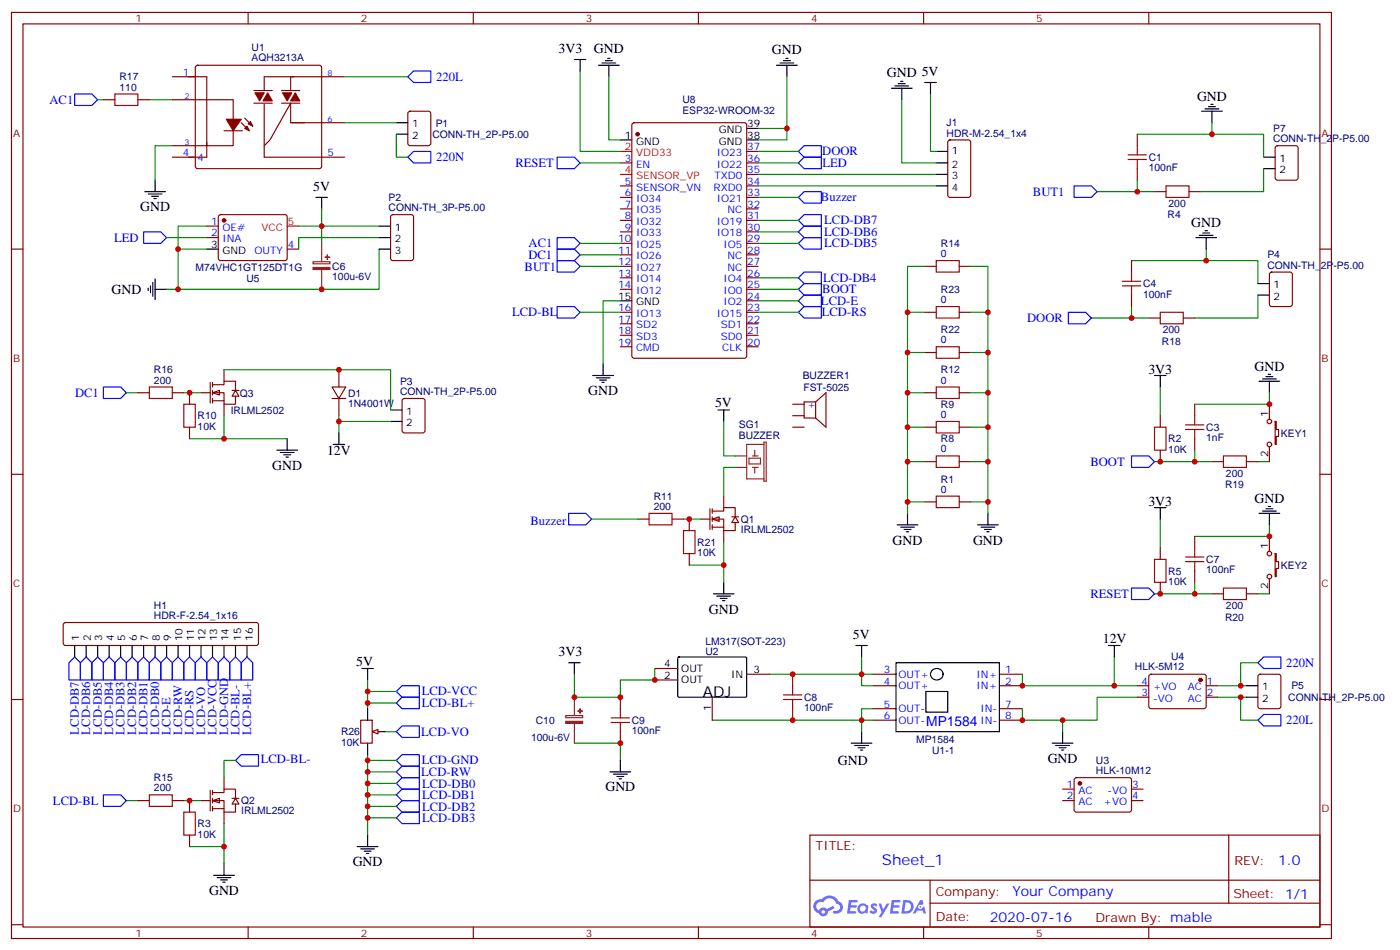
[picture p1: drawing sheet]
<svg xmlns="http://www.w3.org/2000/svg" width="430mm" height="292mm" viewBox="0 0 430 292" stroke-linecap="round" stroke-linejoin="round" font-family="sans-serif">
<g fill="none" stroke="#870000" stroke-width=".35">
<path d="M3.5 3.8h405.4v284.3h-405.4zM7.1 7.3h398.2v277.3h-398.2zM76.2 3.8v3.5M145.3 3.8v3.5M214.5 3.8v3.5M283.6 3.8v3.5M352.8 3.8v3.5M3.5 76.5h3.6M405.3 76.5h3.6M3.5 145.6h3.6M405.3 145.6h3.6M3.5 214.8h3.6"/>
<path d="M405.3 214.8h3.6M248.7 256.4h156.6v28.2h-156.6zM377.3 256.4v20.9M248.7 270.2h156.5M285.6 277.3h119.6M285.6 270.2v14.2M3.5 283.9h3.6M76.2 284.6v3.5M145.3 284.6v3.5M214.5 284.6v3.5M283.6 284.6v3.5M352.8 284.6v3.5"/>
<path d="M405.3 283.9h3.6"/>
</g>
<g fill="#5487ff">
<path d="M267.7 277.6a1.22 1.22 0 0 1 1.7 .2l-.4 .6a.47 .47 0 0 0-.3-.4 .47 .47 0 0 0-.5 .2l.1 .2a1.14 1.14 0 0 1 .8 1.8 1.14 1.14 0 0 1-1.9 0l-.2-.2 .5-.6 .7 .5a.29 .29 0 0 0 .3-.3 .29 .29 0 0 0-.2-.3 1.04 1.04 0 0 1-.6-1.7z"/>
<path d="M260.7 276.3h2.4l.3 .2-.2 .5-1.8 .1-.1 .8h1.5l.3 .4-.3 .4h-1.6l-.2 1.1h1.7l.2 .3-.2 .3-2.6 .1z"/>
<path d="M273.8 276.3h2.4l.3 .2-.1 .5-1.8 .1-.2 .8h1.6l.3 .4-.4 .4h-1.6l-.1 1.1h1.7l.2 .3-.2 .3-2.6 .1z"/>
<path d="M282.6 276.3h.7l.3 1.3-.6 .3a.69 .69 0 0 0-1 .3 .69 .69 0 0 0 .4 .9 .69 .69 0 0 0 .9-.6l.5-.2 .6 2.2h-.8l-.2-.9h-1.8l-.5 .9h-.8z"/>
<path d="M269.8 277.4h.8l.6 1.8 1.1-1.8h.9l-2.6 4.2h-.8l.9-1.5z"/>
<path d="M277.4 276.3l-.6 4.2h1.3a2.11 2.11 0 0 0 2.5-2.1 2.11 2.11 0 0 0-2.5-2.1zM278.1 277.1a1.43 1.43 0 0 1 1.6 1.6 1.43 1.43 0 0 1-2 1.1z"/>
<path d="M263.7 277.9a1.54 1.54 0 0 0-.1 2.2 1.54 1.54 0 0 0 2.2 .1l.6 .3 .3-2.3-.6-.3a1.49 1.49 0 0 0-2.4 0zM264 278.9a.94 .94 0 0 1 1.8 0 .94 .94 0 0 1-1.8 0z"/>
<path d="M250.4 276.7a2.18 2.18 0 0 0 1.1 3.7 1.44 1.44 0 0 0 1.6 .9 1.44 1.44 0 0 0 1.2-1.4l2-1.1-.5-.7-1.9 1a1.47 1.47 0 0 0-2.4 .4 1.39 1.39 0 0 1-.7-1.9 1.39 1.39 0 0 1 2-.5 2.12 2.12 0 0 1 2.2-1.3 2.12 2.12 0 0 1 1.9 1.7 1.14 1.14 0 0 1 1.1 1.4 1.14 1.14 0 0 1-1.7 .7 .43 .43 0 0 0-.5 .4 .43 .43 0 0 0 .4 .5 1.98 1.98 0 0 0 2.5-1.2 1.98 1.98 0 0 0-1.2-2.6 3.1 3.1 0 0 0-5.3-.6l-.9 .1zM252.3 280a.55 .55 0 0 1 1.1 0 .55 .55 0 0 1-1.1 0z"/>
<circle cx="282.6" cy="278.4" r=".26"/>
</g>
<g fill="none" stroke="#000" stroke-width=".35">
<path d="M176.4 18.3h3.5M178.2 18.3v3.5M184.9 19.3h4.2M185.9 18.6h2.1M186.6 17.9h.7M239.5 19.3h4.3M240.6 18.6h2.1M241.3 17.9h.7M183.8 20h6.3M187 20v3.6M229.3 39.4h3.5M238.5 20h6.3"/>
<path d="M241.7 20v3.6M190.5 43h3.5M229.3 43h3.5M190.5 92.4h3.5M182 115.3h6.4M183.1 116h4.2M184.1 116.7h2.2M184.9 117.4h.7M185.2 111.8v3.5M354.5 115.3h3.6M356.3 115.3v3.5M386.6 117.1h6.4"/>
<path d="M387.7 116.3h4.2M388.8 115.6h2.1M389.5 114.9h.7M389.8 117.1v3.5M220.5 125.9h3.5M222.2 125.9v3.5M222.2 178.8v3.5M219.1 182.3h6.3M220.1 183h4.3M221.2 183.7h2.1M221.9 184.4h.7M262.8 198.2h3.5"/>
<path d="M264.6 198.2v3.5M174.6 203.5h3.6M176.4 203.5v3.5M275.2 203.5h31.7v21.1h-31.7zM284.3 212.3h6.7v6.4h-6.7zM286.3 205.8a1.89 1.89 0 0 1 2.7-.2 1.89 1.89 0 0 1 0 2.8 1.89 1.89 0 0 1-2.7-.1 1.65 1.65 0 0 1 0-2.5zM187.3 237h6.4M188.4 237.7h4.2M189.4 238.4h2.2M190.1 239.1h.8M190.5 233.5v3.5M261.4 228.2h6.4"/>
<path d="M262.5 228.9h4.2M263.5 229.6h2.1M264.2 230.3h.7M264.6 224.6v3.6"/>
</g>
<g fill="none" stroke="#870000" stroke-width=".35">
<path d="M194.3 37.9l.4-.2h33.9l.7 .4v71.2l-.5 .6-34.1 .1-.6-.5-.1-71.1zM190.5 50h3.5M190.5 57.1h3.5M229.3 46.5h3.5M229.3 50h3.5M229.3 53.6h3.5M229.3 57.1h3.5M190.5 60.6h3.5M190.5 64.1h3.5M190.5 67.7h3.5M190.5 71.2h3.5M190.5 74.7h3.5"/>
<path d="M190.5 78.2h3.5M229.3 60.6h3.5M229.3 64.1h3.5M229.3 67.7h3.5M229.3 71.2h3.5M229.3 74.7h3.5M229.3 78.2h3.5M190.5 81.8h3.5M190.5 85.3h3.5M190.5 88.8h3.5M190.5 95.9h3.5M190.5 99.4h3.5"/>
<path d="M229.3 81.8h3.5M229.3 85.3h3.5M229.3 88.8h3.5M229.3 92.4h3.5M229.3 95.9h3.5M229.3 99.4h3.5M190.5 102.9h3.5M190.5 106.5h3.5M229.3 102.9h3.5M229.3 106.5h3.5M243.4 124.1h3.5M243.4 127.6h3.5"/>
<path d="M243.4 131.2h3.5M250.5 123.4l3.1-2.8v10.6l-3.1-2.9M250.5 123.4v4.9M250.5 123.4h-3.6v4.9h3.6M268.1 207h7.1M268.1 210.5h7.1M268.1 217.6h7.1M306.9 207h7.1M306.9 210.5h7.1M306.9 217.6h7.1M349.2 210.5h3.6M349.2 214.1h3.6"/>
<path d="M353 207.2l.5-.2 16.5 .1 .4 .6v9.5l-.7 .4-16.5-.1-.4-.6v-9.2zM370.4 210.5h3.5M370.4 214.1h3.5M268.1 221.1h7.1M306.9 221.1h7.1M330.1 239l.5-.2h16.5l.4 .7-.1 9.4-.6 .4h-16.5l-.5-.7v-9.1zM326.3 242.3h3.5M326.3 245.8h3.5M347.5 242.3h3.5M347.5 245.8h3.5"/>
</g>
<g fill="none" stroke="#008700" stroke-width=".35">
<path d="M178.2 21.8v24.7h12.3M187 23.6v19.4h3.5M241.7 23.6v15.8h-8.9M241.7 39.4v3.6h-8.9M190.5 92.4h-5.3v19.4M232.8 88.8h12.4M356.3 118.8v8.8M176.4 207v7.1h14.1v-5.3h10.6M236.4 207h31.7M264.6 201.7v8.8h3.5M268.1 217.6h-3.5v7M314 207v3.5h35.2"/>
<path d="M349.2 214.1h-12.3v7h-22.9v-3.5M373.9 210.5h8.9M373.9 214.1h8.9M176.4 228.2h14.1v5.3M218.7 221.1h49.4"/>
</g>
<path d="M171.1 76.5h5.3l1.8 1.7-1.8 1.8h-5.3zM245.2 88.8l1.7-1.7h5.3v3.5h-5.3zM347.5 140h5.3l1.7 1.7-1.7 1.8h-5.3zM174.6 157.6h5.3l1.8 1.8-1.8 1.7h-5.3z" fill="none" stroke="#00f" stroke-width=".35"/>
<path d="M190.5 53.6h3.5M190.5 46.5h3.5" fill="none" stroke="#f00" stroke-width=".35"/>
<g fill="#870000" stroke="#870000" stroke-width=".35">
<circle cx="195.8" cy="41.2" r=".53"/>
<circle cx="331.6" cy="240.5" r=".53"/>
<circle cx="368.7" cy="208.8" r=".53"/>
</g>
<path d="M218.7 159.4l2.1-.7v1.4z" fill="#fff" stroke="#870000" stroke-width=".35"/>
<path d="M215.2 159.4h2.8M218 156.2v6.4M218.7 156.9h3.5v-1h3.6v2.8M218.7 159.4h3.5v3.5h3.6v-2.5M218.7 156.2v1.4M218.7 158.7v1.4M222.2 152.3v3.6M224.7 158.7h2.1M225.8 158.7l1 1.7h-2.1zM218.7 161.9h3.5M218.7 161.1v1.5M222.2 162.9v3.5" fill="none" stroke="#870000" stroke-width=".35"/>
<g fill="none" stroke="#008700" stroke-width=".35">
<path d="M370.4 76.5v3.5h-22.9M347.5 94.1v3.5h-12.4M347.5 97.6h5.3M386.3 90.6v7h-19.4M366.9 138.2v3.5h-12.4M389.8 120.6v3.5h-22.9M209.9 159.4h5.3M356.3 159.4v8.8M366.9 141.7h5.3M386.3 141.7h3.5M211.7 173.5h10.5M222.2 166.4v12.4"/>
<path d="M366.9 178.8v3.5h-12.4M389.8 161.1v3.6h-22.9M366.9 182.3h5.3M386.3 182.3h3.5M38.8 245.8h3.5M56.4 245.8h5.3M58.2 259.9h10.6M68.8 252.9v12.3"/>
</g>
<path d="M171.1 48.3h5.3l1.8 1.7-1.8 1.8h-5.3zM328.1 95.9h5.3l1.7 1.7-1.7 1.8h-5.3zM347.5 180.6h5.3l1.7 1.7-1.7 1.8h-5.3z" fill="none" stroke="#00f" stroke-width=".35"/>
<path d="M367.2 73h6.4M368.3 72.2h4.2M369.4 71.5h2.1M370.1 70.8h.7M370.4 73v3.5M354.5 155.9h3.6M356.3 155.9v3.5M386.6 157.6h6.4M387.7 156.9h4.2M388.8 156.2h2.1M389.5 155.5h.7M389.8 157.6v3.5" fill="none" stroke="#000" stroke-width=".35"/>
<path d="M65.3 245.8l2.1-.7v1.4z" fill="#fff" stroke="#870000" stroke-width=".35"/>
<path d="M68.8 238.8v3.5M61.7 245.8h2.9M64.6 242.6v6.4M65.3 243.3h3.5v-1h3.5v2.8M65.3 245.8h3.5v3.5h3.5v-2.4M65.3 248.3h3.5M65.3 242.6v1.5M65.3 245.1v1.4M65.3 247.6v1.4M68.8 249.3v3.6M71.3 245.1h2.1M72.3 245.1l1.1 1.8h-2.1z" fill="none" stroke="#870000" stroke-width=".35"/>
<path d="M31.7 118.8h5.3l1.8 1.8-1.8 1.7h-5.3zM74.1 231.7h5.3v3.5h-5.3l-1.8-1.7zM31.7 244.1h5.3l1.8 1.7-1.8 1.8h-5.3z" fill="none" stroke="#00f" stroke-width=".35"/>
<path d="M85 138.2h6.4M86.1 138.9h4.2M87.1 139.6h2.2M88.2 134.7v3.5M87.8 140.3h.7M65.6 268.7h6.4M66.7 269.5h4.2M67.7 270.2h2.1M68.4 270.9h.7M68.8 265.2v3.5" fill="none" stroke="#000" stroke-width=".35"/>
<path d="M72.3 233.5h-3.5v5.3" fill="none" stroke="#008700" stroke-width=".35"/>
<path d="M65.3 120.6l2.1-.7v1.4z" fill="#fff" stroke="#870000" stroke-width=".35"/>
<g fill="none" stroke="#870000" stroke-width=".35">
<path d="M31.7 30.6h3.6M42.3 30.6h3.6M125.5 34.4l.4-.3h5.7l.6 .5 .1 9.4-.5 .7h-5.9l-.6-.4-.1-9.4zM63.5 69.4h3.5M63.5 73h3.5M67.3 66.1l.4-.2 20.1 .1 .4 .6-.1 13-.6 .4-20-.1-.5-.6v-12.7zM88.2 76.5h3.5M120.2 66.1l.4-.2h5.7l.6 .4 .1 13-.5 .7h-5.9l-.6-.5-.1-12.9zM284 95.9h3.5M284 81.8h3.5M294.6 95.9h3.5M294.6 81.8h3.5"/>
<path d="M347.5 80v3.5M347.5 90.6v3.5M352.8 97.6h3.5M363.4 97.6h3.5M390.1 83.7l.4-.2h5.7l.6 .5 .1 9.4-.5 .7h-5.9l-.6-.4-.1-9.5zM64.6 117.4v6.4M65.3 118.1h3.5v-1h3.5v2.8M65.3 117.4v1.4M65.3 119.9v1.4M68.8 113.5v3.6M71.3 119.9h2.1M72.3 119.9l1.1 1.7h-2.1z"/>
<path d="M102 118.8h4.2l-2.1 3.5zM104.1 113.5v5.3M284 108.2h3.5M294.6 108.2h3.5M42.3 120.6h3.6M52.9 120.6h3.5M58.2 120.6v3.5M58.2 131.2v3.5M61.7 120.6h2.9M65.3 120.6h3.5v3.5h3.5v-2.5M65.3 123h3.5M65.3 122.3v1.5"/>
<path d="M68.8 124.1v3.5M102 122.3h4.2M104.1 122.3v5.3M123.7 122.5l.5-.2h5.6l.7 .5v9.4l-.4 .7h-5.9l-.7-.4v-9.5zM284 120.6h3.5M284 131.2h3.5M294.6 120.6h3.5M294.6 131.2h3.5M356.3 127.6v3.6M356.3 138.2v3.5M366.9 124.1v3.5M366.9 134.7v3.5"/>
<path d="M389.8 124.1v4.6M389.8 137.2v4.5M391.6 129.4h.3v2.5h.7v2.1h-.7v2.5h-.3zM195.8 159.4h3.5M206.4 159.4h3.5M211.7 159.4v3.5M284 141.7h3.5M284 154.1h3.5M294.6 141.7h3.5M294.6 154.1h3.5M372.2 141.7h3.5M382.8 141.7h3.5"/>
<path d="M211.7 170v3.5M356.3 168.2v3.5M356.3 178.8v3.5M366.9 164.7v3.5M366.9 175.3v3.5M389.8 164.7v4.6M389.8 177.7v4.6M391.6 170h.3v2.4h.7v2.2h-.7v2.4h-.3zM372.2 182.3h3.5M382.8 182.3h3.5M190.5 214.1v3.5M243.4 207v3.5"/>
<path d="M243.4 217.6v3.5M386.5 207.2l.5-.2h5.6l.7 .4v9.5l-.4 .6-5.9 .1-.7-.5v-9.4zM110.8 221.1h3.5v7.1h-3.5zM115 224.6h1.8M190.5 224.6v3.6M42.3 245.8h3.6M52.9 245.8h3.5M58.2 245.8v3.5M58.2 256.4v3.5"/>
<circle cx="389.8" cy="136.5" r=".71"/>
<circle cx="389.8" cy="129.4" r=".71"/>
<circle cx="389.8" cy="177" r=".71"/>
<circle cx="389.8" cy="170" r=".71"/>
</g>
<g fill="none" stroke="#008700" stroke-width=".35">
<path d="M30 30.6h1.7M45.9 30.6h7M52.9 44.7h-5.3v10.6M178.2 50h12.3M232.8 50h12.4M232.8 46.5h12.4M232.8 53.6h54.7M232.8 57.1h54.7M51.2 73h12.3M63.5 76.5h-8.8v12.3h61.7v-12.3M63.5 69.4h-8.8v7.1M98.8 64.1v5.3h-7.1"/>
<path d="M116.4 73h-24.7v3.5M116.4 69.4h-17.6v5.3M232.8 74.7h12.4M232.8 71.2h12.4M232.8 67.7h12.4M232.8 60.6h12.4M51.2 88.8h3.5M178.2 95.9h12.3M232.8 85.3h12.4M232.8 95.9h12.4M232.8 92.4h12.4M284 95.9h-5.3v12.3"/>
<path d="M284 81.8h-5.3v14.1M298.1 95.9h5.3v12.3M298.1 81.8h5.3v14.1M370.4 80h15.9v7.1M68.8 113.5h51.1v12.4M284 108.2h-5.3v12.4M298.1 108.2h5.3v12.4M38.8 120.6h3.5M56.4 120.6h5.3M68.8 127.6v7.1h-10.6M68.8 134.7h19.4M104.1 127.6v1.8h15.8"/>
<path d="M104.1 129.4v3.5M222.2 129.4v10.6h3.6M284 131.2h-5.3v10.5M284 120.6h-5.3v10.6M298.1 131.2h5.3v10.5M298.1 120.6h5.3v10.6M225.8 143.5h-3.6v8.8M284 154.1h-5.3v3.5M284 141.7h-5.3v12.4M298.1 154.1h5.3v3.5M298.1 141.7h5.3v12.4M112.9 208.8v8.8"/>
<path d="M112.9 215.8h8.8M112.9 212.3h8.8M342.2 201.7v8.8M381 214.1v7h5.3M386.3 203.5h-5.3v7M112.9 231.7v24.7M112.9 233.5h8.8M112.9 237h8.8M118.2 224.6h3.5M326.3 221.1v3.5"/>
</g>
<g fill="none" stroke="#00f" stroke-width=".35">
<path d="M22.9 28.9h5.3l1.8 1.7-1.8 1.8h-5.3zM125.2 23.6l1.8-1.8h5.3v3.5h-5.3zM125.2 48.3l1.8-1.8h5.3v3.5h-5.3zM245.2 46.5l1.7-1.8h5.3v3.6h-5.3zM245.2 50l1.7-1.7h5.3v3.5h-5.3zM44.1 71.2h5.3l1.8 1.8-1.8 1.7h-5.3zM171.1 73h5.3l1.8 1.7-1.8 1.8h-5.3zM245.2 74.7l1.7-1.7h5.3v3.5h-5.3zM245.2 71.2l1.7-1.8h5.3v3.6h-5.3zM245.2 67.7l1.7-1.8h5.3v3.5h-5.3zM245.2 60.6l1.7-1.8h5.3v3.6h-5.3zM171.1 94.1h5.3l1.8 1.8-1.8 1.7h-5.3z"/>
<path d="M171.1 80h5.3l1.8 1.8-1.8 1.7h-5.3zM245.2 95.9l1.7-1.8h5.3v3.5h-5.3zM245.2 92.4l1.7-1.8h5.3v3.5h-5.3zM245.2 85.3l1.7-1.8h5.3v3.6h-5.3zM21.2 203.5l1.7-1.8 1.8 1.8v5.3h-3.5zM24.7 203.5l1.8-1.8 1.7 1.8v5.3h-3.5zM28.2 203.5l1.8-1.8 1.7 1.8v5.3h-3.5zM31.7 203.5l1.8-1.8 1.8 1.8v5.3h-3.6zM35.3 203.5l1.7-1.8 1.8 1.8v5.3h-3.5zM38.8 203.5l1.8-1.8 1.7 1.8v5.3h-3.5zM42.3 203.5l1.8-1.8 1.8 1.8v5.3h-3.6zM45.9 203.5l1.7-1.8 1.8 1.8v5.3h-3.5z"/>
<path d="M49.4 203.5l1.8-1.8 1.7 1.8v5.3h-3.5zM54.7 201.7l1.7 1.8v5.3h-3.5v-5.3zM58.2 201.7l1.8 1.8v5.3h-3.6v-5.3zM61.7 201.7l1.8 1.8v5.3h-3.5v-5.3zM63.5 203.5l1.8-1.8 1.7 1.8v5.3h-3.5zM68.8 201.7l1.8 1.8v5.3h-3.6v-5.3zM70.6 203.5l1.7-1.8 1.8 1.8v5.3h-3.5zM74.1 203.5l1.7-1.8 1.8 1.8v5.3h-3.5zM121.7 212.3l1.8-1.8h5.3v3.6h-5.3zM121.7 215.8l1.8-1.7h5.3v3.5h-5.3zM386.3 203.5l1.8-1.8h5.2v3.5h-5.2zM121.7 233.5l1.8-1.8h5.3v3.5h-5.3z"/>
<path d="M121.7 224.6l1.8-1.7h5.3v3.5h-5.3zM121.7 237l1.8-1.8h5.3v3.6h-5.3zM386.3 221.1l1.8-1.7h5.2v3.5h-5.2z"/>
</g>
<g fill="none" stroke="#000" stroke-width=".35">
<path d="M121.7 37.7h3.5M44.4 58.8h6.4M45.5 59.5h4.2M47.6 55.3v3.5M121.7 41.2h3.5M46.6 60.3h2.1M47.3 61h.7M63.5 76.5h3.5M97 60.6h3.5M98.8 60.6v3.5M116.4 76.5h3.5M116.4 73h3.5"/>
<path d="M116.4 69.4h3.5M45.5 88.5v.7M46.2 87.8v2.1M46.9 86.7v4.2M47.6 88.8h3.6M47.6 85.7v6.3M386.3 87.1h3.5M386.3 90.6h3.5M102.3 136.5h3.5M104.1 132.9v3.6M119.9 125.9h3.6M119.9 129.4h3.6"/>
<path d="M278.7 157.6v3.5M303.4 157.6v3.5M275.5 161.1h6.4M276.6 161.9h4.2M277.6 162.6h2.2M278.3 163.3h.7M300.2 161.1h6.4M301.3 161.9h4.2M302.3 162.6h2.1M303 163.3h.7M340.4 198.2h3.6M342.2 198.2v3.5"/>
<path d="M111.1 205.2h3.6M112.9 205.2v3.6M112.9 217.6v3.5M382.8 210.5h3.5M382.8 214.1h3.5M112.9 228.2v3.5M114.7 224.6h3.5M323.1 228.2h6.4M324.2 228.9h4.2M325.3 229.6h2.1M326 230.3h.7M326.3 224.6v3.6"/>
<path d="M109.7 259.9h6.4M112.9 256.4v3.5M110.8 260.6h4.2M111.8 261.3h2.1M112.5 262h.7"/>
</g>
<circle cx="68.8" cy="67.7" r=".53" fill="#870000" stroke="#870000" stroke-width=".35"/>
<path d="M88.2 69.4h3.5" fill="none" stroke="#f00" stroke-width=".35"/>
<g fill="none" stroke="#a10000" stroke-width=".35">
<path d="M35.3 28.9h7v3.5h-7zM287.5 94.1h7.1v3.5h-7.1zM287.5 80h7.1v3.5h-7.1zM344.7 87.8h5.6M344.7 86.4h5.6M347.5 83.5v2.9M347.5 87.8v2.8M356.3 95.9h7.1v3.5h-7.1zM45.9 118.8h7v3.5h-7zM287.5 118.8h7.1v3.5h-7.1zM287.5 106.5h7.1v3.5h-7.1zM56.4 124.1h3.6v7.1h-3.6z"/>
<path d="M287.5 140h7.1v3.5h-7.1zM287.5 129.4h7.1v3.5h-7.1zM354.5 131.2h3.6v7h-3.6zM364.1 131.9h5.6M364.1 130.5h5.6M366.9 127.6v2.9M366.9 131.9v2.8M375.7 140h7.1v3.5h-7.1zM199.3 157.6h7.1v3.5h-7.1zM287.5 152.3h7.1v3.6h-7.1zM209.9 162.9h3.5v7.1h-3.5zM354.5 171.7h3.6v7.1h-3.6z"/>
<path d="M364.1 172.4h5.6M364.1 171h5.6M366.9 168.2v2.8M366.9 172.4v2.9M375.7 180.6h7.1v3.5h-7.1zM190.5 217.6v2.8M240.6 214.8h5.6M240.6 213.4h5.6M243.4 210.5v2.9M243.4 214.8v2.8M187.7 221.8h5.6M187.7 220.4h5.6"/>
<path d="M190.5 221.8v2.8M45.9 244.1h7v3.5h-7zM56.4 249.3h3.6v7.1h-3.6z"/>
</g>
<path d="M225.8 140h3.5M231.1 140h1.7M231.8 138.2v1.8M234.6 136.5h-5.3v10.5h5.3M234.6 135.7h.7v12h-.7zM225.8 143.5h3.5M230 140.7h3.5v1.8h-3.5zM231.1 143.5h1.7M231.8 143.5v1.8" fill="none" stroke="#8c2424" stroke-width=".35"/>
<path d="M114.3 224.6l1.8-.7v1.5z" fill="#f0f0f0" stroke="#870000" stroke-width=".35"/>
<g fill="none" stroke="#870000" stroke-width=".35">
<path d="M52.9 30.6h18.7v14.1h-18.7M52.9 23.6h10.6v24.7h-10.6M60.2 20.2l.5-.2h37.4l.5 .2 .2 .5v30.4l-.3 .5-.4 .2h-37.4l-.5-.2-.2-.5v-30.4zM74.1 37.7l2.5 2.4M75.1 36.3l2.5 2.4M78 27.8h5.6M78 31.7h5.6M81.1 32v16.3h24.7M86.4 27.8h5.7M86.4 31.7h5.7M89.3 31.7v6h16.5M89.6 37.7h3.9"/>
<path d="M90.3 23.6h-9.2v4.2M105.8 23.6h-16.5v4.2M68.8 40.1h5.6M291.3 43.2l.4-.2h5.7l.6 .4 .1 16.5-.5 .7h-5.9l-.6-.5-.1-16.4zM349.2 41.2v3.5M349.2 51.8v3.5M354.5 58.8h3.6M365.1 58.8h3.6M391.8 44.9l.5-.2h5.6l.7 .5v9.4l-.4 .7h-5.9l-.7-.4v-9.5zM19.6 191.3l.5-.2h58.6l.5 .2 .2 .5v5.7l-.3 .5-.4 .2h-58.6l-.5-.2-.2-.5v-5.7zM201.1 205.2h7M201.1 208.8h7"/>
<path d="M218.7 214.1v7M229.3 207h7.1"/>
</g>
<g fill="none" stroke="#000" stroke-width=".35">
<path d="M273.8 27.1h6.3M274.8 26.4h4.2M275.9 25.7h2.1M276.6 25h.7M276.9 27.1v3.5M284 25.3h3.5M285.8 25.3v3.6M369 34.1h6.4M370.1 33.4h4.2M371.1 32.7h2.1M371.8 32h.7M372.2 34.1v3.6"/>
<path d="M287.5 46.5h3.5M287.5 50h3.5M287.5 53.6h3.5M287.5 57.1h3.5M388.1 48.3h3.5M388.1 51.8h3.5M22.9 198.2v3.5M26.5 198.2v3.5M30 198.2v3.5M33.5 198.2v3.5M37 198.2v3.5M40.6 198.2v3.5"/>
<path d="M44.1 198.2v3.5M47.6 198.2v3.5M51.2 198.2v3.5M54.7 198.2v3.5M58.2 198.2v3.5M61.7 198.2v3.5M65.3 198.2v3.5M68.8 198.2v3.5M72.3 198.2v3.5M75.8 198.2v3.5M208.2 201.9l.3-.2 20.6 .1 .2 .3-.1 11.8-.2 .2-20.7-.1-.2-.3z"/>
</g>
<g fill="none" stroke="#008700" stroke-width=".35">
<path d="M105.8 23.6h19.4M105.8 37.7h15.9M276.9 30.6v19.4h10.6M285.8 28.9v17.6h1.7M372.2 37.7v3.5h-23M121.7 41.2v7.1h3.5M349.2 55.3v3.5h-12.3M349.2 58.8h5.3M372.2 41.2h15.9v7.1M388.1 51.8v7h-19.4M178.2 74.7h12.3M178.2 78.2h12.3"/>
<path d="M178.2 81.8h12.3M181.7 159.4h14.1M201.1 205.2v3.6M112.9 240.5h8.8M112.9 244.1h8.8M112.9 247.6h8.8M112.9 251.1h8.8"/>
</g>
<path d="M329.8 57.1h5.3l1.8 1.7-1.8 1.8h-5.3zM121.7 240.5l1.8-1.7h5.3v3.5h-5.3zM121.7 244.1l1.8-1.8h5.3v3.5h-5.3zM121.7 247.6l1.8-1.8h5.3v3.5h-5.3zM121.7 251.1l1.8-1.8h5.3v3.6h-5.3z" fill="none" stroke="#00f" stroke-width=".35"/>
<g fill="#870000" stroke="#870000" stroke-width=".35">
<path d="M75.1 39.4l.7-.7 .8 1.4z"/>
<path d="M76.2 38l.7-.7 .7 1.4z"/>
<path d="M69.5 36.6h4.6l-2.5 3.5z"/>
<path d="M90.7 28.5l1.4 2.5h-2.8z"/>
<path d="M86.8 28.5h2.8l-1.4 2.5z"/>
<path d="M82.2 28.5l1.4 2.5h-2.8z"/>
<path d="M78.3 28.5h2.8l-1.4 2.5z"/>
</g>
<path d="M89.3 31.7l-6.4 11.3-1.8 1.7" fill="none" stroke="#600" stroke-width=".35"/>
<path d="M346.4 49h5.7M346.4 47.6h5.7M349.2 44.7v2.9M349.2 49v2.8M358.1 57.1h7v3.5h-7z" fill="none" stroke="#a10000" stroke-width=".35"/>
<path d="M98.8 74.7v5.7M96.1 80.4h5.2v.6h-5.2zM98.8 82.8v6M173.7 219.7h5.2v.6h-5.2zM176.4 214.1v5.6M176.4 222.2v6" fill="none" stroke="#8c2424" stroke-width=".35"/>
<g fill="#8c2424" stroke="#8c2424" stroke-width=".35">
<path d="M96.1 82.1h5.2v.7h-5.2z"/>
<path d="M99.8 79h1.4z"/>
<path d="M100.5 78.2v1.5z"/>
<path d="M173.7 221.5h5.2v.6h-5.2z"/>
<path d="M177.4 218.3h1.5z"/>
<path d="M178.1 217.6l.1 1.4z"/>
</g>
<g fill="#c00">
<circle cx="314" cy="210.5" r=".88"/>
<circle cx="264.6" cy="207" r=".88"/>
<circle cx="264.6" cy="221.1" r=".88"/>
<circle cx="314" cy="221.1" r=".88"/>
<circle cx="241.7" cy="39.4" r=".88"/>
<circle cx="222.3" cy="173.5" r=".88"/>
<circle cx="366.9" cy="141.7" r=".88"/>
<circle cx="366.9" cy="182.3" r=".88"/>
<circle cx="347.5" cy="97.6" r=".88"/>
<circle cx="370.4" cy="80" r=".88"/>
<circle cx="68.8" cy="259.9" r=".88"/>
<circle cx="112.9" cy="233.5" r=".88"/>
<circle cx="112.9" cy="237" r=".88"/>
<circle cx="54.7" cy="76.5" r=".88"/>
<circle cx="54.7" cy="88.8" r=".88"/>
<circle cx="381" cy="210.5" r=".88"/>
<circle cx="381" cy="214.1" r=".88"/>
<circle cx="326.3" cy="221.1" r=".88"/>
<circle cx="389.8" cy="124.1" r=".88"/>
<circle cx="389.8" cy="164.7" r=".88"/>
<circle cx="342.2" cy="210.5" r=".88"/>
<circle cx="190.5" cy="228.2" r=".88"/>
<circle cx="211.7" cy="159.4" r=".88"/>
<circle cx="58.2" cy="245.8" r=".88"/>
<circle cx="58.2" cy="120.6" r=".88"/>
<circle cx="356.3" cy="141.7" r=".88"/>
<circle cx="356.3" cy="182.3" r=".88"/>
<circle cx="112.9" cy="215.8" r=".88"/>
<circle cx="112.9" cy="212.3" r=".88"/>
<circle cx="303.4" cy="154.1" r=".88"/>
<circle cx="278.7" cy="154.1" r=".88"/>
<circle cx="278.7" cy="141.7" r=".88"/>
<circle cx="303.4" cy="141.7" r=".88"/>
<circle cx="303.4" cy="131.2" r=".88"/>
<circle cx="278.7" cy="131.2" r=".88"/>
<circle cx="98.8" cy="69.4" r=".88"/>
<circle cx="104.1" cy="113.5" r=".88"/>
<circle cx="104.1" cy="129.4" r=".88"/>
<circle cx="303.4" cy="120.6" r=".88"/>
<circle cx="278.7" cy="120.6" r=".88"/>
<circle cx="278.7" cy="108.2" r=".88"/>
<circle cx="303.4" cy="108.2" r=".88"/>
<circle cx="68.8" cy="134.7" r=".88"/>
<circle cx="278.7" cy="95.9" r=".88"/>
<circle cx="303.4" cy="95.9" r=".88"/>
<circle cx="112.9" cy="240.5" r=".88"/>
<circle cx="112.9" cy="244.1" r=".88"/>
<circle cx="112.9" cy="247.6" r=".88"/>
<circle cx="112.9" cy="251.1" r=".88"/>
<circle cx="243.4" cy="207" r=".88"/>
<circle cx="243.4" cy="221.1" r=".88"/>
<circle cx="201.1" cy="208.8" r=".88"/>
<circle cx="190.5" cy="214.1" r=".88"/>
<circle cx="372.2" cy="41.2" r=".88"/>
<circle cx="349.3" cy="58.8" r=".88"/>
<circle cx="176.4" cy="214.1" r=".88"/>
<circle cx="98.8" cy="88.8" r=".88"/>
</g>
<text font-size="4.6" x="215.9" y="214.1">ADJ</text>
<text font-size="4.6" fill="#00f" x="270.8" y="265.4">Sheet_1</text>
<g font-size="4.2">
<text x="171.6" y="16.1">3V3</text>
<text x="182.4" y="16.1">GND</text>
<text x="237.1" y="16.7">GND</text>
<text x="272.3" y="23.8">GND 5V</text>
<text x="367.6" y="30.9">GND</text>
<text x="96.2" y="58.5">5V</text>
<text x="43" y="64.9">GND</text>
<text x="365.8" y="69.7">GND</text>
<text x="34.2" y="90.2">GND</text>
<text x="385.2" y="113.8">GND</text>
<text x="352.7" y="114.9">3V3</text>
<text x="180.6" y="121.4">GND</text>
<text x="219.6" y="124.8">5V</text>
<text x="100.4" y="139.7">12V</text>
<text x="83.6" y="144.3">GND</text>
<text x="352.7" y="155.5">3V3</text>
<text x="385.2" y="154.4">GND</text>
<text x="274.1" y="167.2">GND</text>
<text x="298.8" y="167.2">GND</text>
<text x="217.7" y="188.4">GND</text>
<text x="261.9" y="196">5V</text>
<text x="338.7" y="197.5">12V</text>
<text x="171.5" y="201.4">3V3</text>
<text x="109.4" y="204.5">5V</text>
<text x="257.3" y="234.9">GND</text>
<text x="321.7" y="234.3">GND</text>
<text x="185.9" y="243">GND</text>
<text x="108.3" y="265.9">GND</text>
<text x="64.2" y="274.8">GND</text>
</g>
<g font-size="4.2" fill="#00f">
<text x="284.4" y="223">MP1584</text>
<text x="392.5" y="265.7">1.0</text>
<text x="310.9" y="275.2">Your Company</text>
<text x="304" y="283">2020-07-16</text>
</g>
<g font-size="3.9" fill="#00f">
<text x="133.9" y="24.9">220L</text>
<text x="15.2" y="31.9">AC1</text>
<text x="252.5" y="47.7">DOOR</text>
<text x="133.9" y="49.6">220N</text>
<text x="158.3" y="51.3">RESET</text>
<text x="252.6" y="51.3">LED</text>
<text x="252.1" y="61.8">Buzzer</text>
<text x="317.2" y="60.1">BUT1</text>
<text x="253.1" y="68.9">LCD-DB7</text>
<text x="35" y="74.2">LED</text>
<text x="162.3" y="76">AC1</text>
<text x="253.1" y="72.4">LCD-DB6</text>
<text x="253.1" y="76">LCD-DB5</text>
<text x="161.1" y="83.1">BUT1</text>
<text x="162.2" y="79.5">DC1</text>
<text x="252.8" y="86.5">LCD-DB4</text>
<text x="252.1" y="93.6">LCD-E</text>
<text x="252.5" y="90.1">BOOT</text>
<text x="157.3" y="97.1">LCD-BL</text>
<text x="252.4" y="97.1">LCD-RS</text>
<text x="315.4" y="98.9">DOOR</text>
<text x="23" y="121.8">DC1</text>
<text x="334.8" y="143">BOOT</text>
<text x="162.9" y="161.3">Buzzer</text>
<text x="334.8" y="183.6">RESET</text>
<text x="395" y="204.8">220N</text>
<text x="129.5" y="213.5">LCD-VCC</text>
<text x="129.5" y="217.1">LCD-BL+</text>
<text x="24.2" y="225.5" transform="rotate(-90 24.2 225.5)">LCD-DB7</text>
<text x="27.7" y="225.5" transform="rotate(-90 27.7 225.5)">LCD-DB6</text>
<text x="31.2" y="225.5" transform="rotate(-90 31.2 225.5)">LCD-DB5</text>
<text x="34.7" y="225.6" transform="rotate(-90 34.7 225.6)">LCD-DB4</text>
<text x="38.3" y="225.5" transform="rotate(-90 38.3 225.5)">LCD-DB3</text>
<text x="41.8" y="225.5" transform="rotate(-90 41.8 225.5)">LCD-DB2</text>
<text x="45.3" y="225.6" transform="rotate(-90 45.3 225.6)">LCD-DB1</text>
<text x="48.9" y="225.5" transform="rotate(-90 48.9 225.5)">LCD-DB0</text>
<text x="52.4" y="225.5" transform="rotate(-90 52.4 225.5)">LCD-E</text>
<text x="55.9" y="225.5" transform="rotate(-90 55.9 225.5)">LCD-RW</text>
<text x="59.4" y="225.6" transform="rotate(-90 59.4 225.6)">LCD-RS</text>
<text x="63" y="225.5" transform="rotate(-90 63 225.5)">LCD-VO</text>
<text x="66.5" y="225.5" transform="rotate(-90 66.5 225.5)">LCD-VCC</text>
<text x="70" y="225.5" transform="rotate(-90 70 225.5)">LCD-GND</text>
<text x="73.6" y="225.6" transform="rotate(-90 73.6 225.6)">LCD-BL-</text>
<text x="77.1" y="225.6" transform="rotate(-90 77.1 225.6)">LCD-BL+</text>
<text x="129.3" y="226">LCD-VO</text>
<text x="395" y="222.4">220L</text>
<text x="80.1" y="234.2">LCD-BL-</text>
<text x="129.4" y="238.2">LCD-RW</text>
<text x="129.5" y="234.7">LCD-GND</text>
<text x="129.6" y="241.8">LCD-DB0</text>
<text x="129.7" y="245.3">LCD-DB1</text>
<text x="16.3" y="247.1">LCD-BL</text>
<text x="129.6" y="248.9">LCD-DB2</text>
<text x="129.6" y="252.4">LCD-DB3</text>
</g>
<g font-size="3.9" fill="#800">
<text x="250.5" y="261">TITLE:</text>
<text x="379.1" y="265.7">REV:</text>
<text x="287.4" y="275.2">Company:</text>
<text x="378.7" y="275.8">Sheet: 1/1</text>
<text x="287.4" y="282.9">Date:</text>
<text x="336.4" y="282.9">Drawn By: mable</text>
</g>
<g font-size="3.2" fill="#800">
<text x="41.6" y="6.8">1</text>
<text x="110.8" y="6.8">2</text>
<text x="179.9" y="6.8">3</text>
<text x="249.1" y="6.8">4</text>
<text x="318.2" y="6.8">5</text>
<text x="4.1" y="41.9">A</text>
<text x="405.9" y="41.9">A</text>
<text x="4.1" y="111.1">B</text>
<text x="405.9" y="111.1">B</text>
<text x="4.1" y="180.2">C</text>
<text x="405.9" y="180.2">C</text>
<text x="4.1" y="249.3">D</text>
<text x="405.9" y="249.3">D</text>
<text x="41.6" y="287.6">1</text>
<text x="110.8" y="287.6">2</text>
<text x="179.9" y="287.6">3</text>
<text x="249.1" y="287.6">4</text>
<text x="318.2" y="287.6">5</text>
</g>
<g font-size="3.2" fill="#000080">
<text x="77.3" y="15.6">U1</text>
<text x="77.3" y="18.9">AQH3213A</text>
<text x="36.7" y="27.8">110</text>
<text x="36.7" y="24.6">R17</text>
<text x="209.6" y="34.9">ESP32-WROOM-32</text>
<text x="209.6" y="31.7">U8</text>
<text x="133.8" y="38.9">P1</text>
<text x="290.7" y="41.9">HDR-M-2.54_1x4</text>
<text x="290.7" y="38.8">J1</text>
<text x="391" y="40.5">P7</text>
<text x="132.8" y="42.4">CONN-TH_2P-P5.00</text>
<text x="391" y="43.7">CONN-TH_2P-P5.00</text>
<text x="352.8" y="52.6">100nF</text>
<text x="352.8" y="49.4">C1</text>
<text x="119.3" y="64.8">CONN-TH_3P-P5.00</text>
<text x="119.3" y="61.7">P2</text>
<text x="358.8" y="63.5">200</text>
<text x="358.6" y="67.1">R4</text>
<text x="288.9" y="75.8">R14</text>
<text x="60" y="83.1">M74VHC1GT125DT1G</text>
<text x="102" y="82.9">C6</text>
<text x="288.9" y="79">0</text>
<text x="389.2" y="82.5">CONN-TH_2P-P5.00</text>
<text x="389.2" y="79.3">P4</text>
<text x="75.7" y="86.7">U5</text>
<text x="102" y="86.1">100u-6V</text>
<text x="288.9" y="89.9">R23</text>
<text x="351" y="88.2">C4</text>
<text x="288.9" y="93.1">0</text>
<text x="351" y="91.4">100nF</text>
<text x="288.9" y="105.4">0</text>
<text x="288.9" y="102.3">R22</text>
<text x="356.8" y="105.9">R18</text>
<text x="357.1" y="102.4">200</text>
<text x="47.3" y="117.8">200</text>
<text x="47.3" y="114.6">R16</text>
<text x="122.9" y="118.1">P3</text>
<text x="246.5" y="116.4">BUZZER1</text>
<text x="246.7" y="120">FST-5025</text>
<text x="288.9" y="117.8">0</text>
<text x="288.9" y="114.6">R12</text>
<text x="73.6" y="121.8">Q3</text>
<text x="106.9" y="124.9">1N4001W</text>
<text x="106.9" y="121.8">D1</text>
<text x="122.9" y="121.3">CONN-TH_2P-P5.00</text>
<text x="288.9" y="125.2">R9</text>
<text x="60.7" y="132">10K</text>
<text x="60.7" y="128.8">R10</text>
<text x="70.9" y="127">IRLML2502</text>
<text x="226.9" y="131.5">SG1</text>
<text x="288.9" y="128.3">0</text>
<text x="226.9" y="134.7">BUZZER</text>
<text x="288.9" y="135.8">R8</text>
<text x="358.8" y="135.8">R2</text>
<text x="370.4" y="135.5">1nF</text>
<text x="370.4" y="132.3">C3</text>
<text x="393.4" y="134.1">KEY1</text>
<text x="288.9" y="138.9">0</text>
<text x="358.8" y="139">10K</text>
<text x="288.9" y="148.1">R1</text>
<text x="376.2" y="150">R19</text>
<text x="376.5" y="146.5">200</text>
<text x="200.7" y="153.4">R11</text>
<text x="288.9" y="151.3">0</text>
<text x="200.7" y="156.6">200</text>
<text x="227.5" y="160.4">Q1</text>
<text x="214.1" y="167.6">R21</text>
<text x="227.5" y="163.6">IRLML2502</text>
<text x="214.1" y="170.8">10K</text>
<text x="370.4" y="172.9">C7</text>
<text x="358.8" y="179.6">10K</text>
<text x="358.8" y="176.4">R5</text>
<text x="370.4" y="176.1">100nF</text>
<text x="393.4" y="174.6">KEY2</text>
<text x="47.3" y="190.1">HDR-F-2.54_1x16</text>
<text x="47.3" y="186.8">H1</text>
<text x="376.2" y="190.5">R20</text>
<text x="376.5" y="187">200</text>
<text x="216.6" y="198">LM317(SOT-223)</text>
<text x="216.6" y="201.2">U2</text>
<text x="359.6" y="202.7">U4</text>
<text x="348.5" y="205.9">HLK-5M12</text>
<text x="246.9" y="215.2">C8</text>
<text x="395.6" y="215.1">CONN-TH_2P-P5.00</text>
<text x="396.6" y="211.7">P5</text>
<text x="246.9" y="218.4">100nF</text>
<text x="104.7" y="225.8">R26</text>
<text x="163.1" y="227.5">100u-6V</text>
<text x="164.5" y="222.2">C10</text>
<text x="194" y="225.4">100nF</text>
<text x="194" y="222.3">C9</text>
<text x="104.7" y="229">10K</text>
<text x="281.3" y="228.2">MP1584</text>
<text x="286.3" y="231.4">U1-1</text>
<text x="47.3" y="239.8">R15</text>
<text x="336.6" y="237.6">HLK-10M12</text>
<text x="336.6" y="234.5">U3</text>
<text x="47.3" y="243">200</text>
<text x="74.1" y="250">IRLML2502</text>
<text x="74.1" y="246.9">Q2</text>
<text x="60.7" y="257.2">10K</text>
<text x="60.7" y="254">R3</text>
</g>
<g font-size="3.2" fill="#00f">
<text x="56.2" y="23.2">1</text>
<text x="56.2" y="47.9">4</text>
<text x="100.5" y="47.9">5</text>
<text x="220.1" y="47.9">IO23</text>
<text x="229.5" y="46.1">37</text>
<text x="60.7" y="49.3">4</text>
<text x="191.8" y="49.7">3</text>
<text x="195.3" y="51.4">EN</text>
<text x="220.1" y="51.4">IO22</text>
<text x="229.5" y="49.7">36</text>
<text x="229.5" y="53.2">35</text>
<text x="191.8" y="56.7">5</text>
<text x="195.3" y="58.5">SENSOR_VN</text>
<text x="219.2" y="58.5">RXD0</text>
<text x="219.4" y="55">TXD0</text>
<text x="229.5" y="56.7">34</text>
<text x="191.8" y="63.8">7</text>
<text x="191.8" y="60.3">6</text>
<text x="195.3" y="65.5">IO35</text>
<text x="195.3" y="62">IO34</text>
<text x="220.1" y="62">IO21</text>
<text x="223.4" y="65.5">NC</text>
<text x="229.5" y="60.3">33</text>
<text x="229.5" y="63.8">32</text>
<text x="64.8" y="69.1">1</text>
<text x="68.3" y="70.8">OE#</text>
<text x="191.8" y="70.8">9</text>
<text x="191.8" y="67.3">8</text>
<text x="195.3" y="69.1">IO32</text>
<text x="220.1" y="69.1">IO19</text>
<text x="229.5" y="67.3">31</text>
<text x="229.5" y="70.8">30</text>
<text x="64.8" y="72.6">2</text>
<text x="68.3" y="74.4">INA</text>
<text x="78.2" y="77.9">OUTY</text>
<text x="88.4" y="76.1">4</text>
<text x="189.8" y="77.9">11</text>
<text x="189.8" y="74.4">10</text>
<text x="195.3" y="76.1">IO25</text>
<text x="195.3" y="72.6">IO33</text>
<text x="220.1" y="72.6">IO18</text>
<text x="222.2" y="76.1">IO5</text>
<text x="229.5" y="74.4">29</text>
<text x="229.5" y="77.9">28</text>
<text x="189.8" y="81.4">12</text>
<text x="195.3" y="83.2">IO27</text>
<text x="195.3" y="79.7">IO26</text>
<text x="223.4" y="79.7">NC</text>
<text x="223.4" y="83.2">NC</text>
<text x="229.5" y="81.4">27</text>
<text x="189.8" y="88.5">14</text>
<text x="189.8" y="84.9">13</text>
<text x="195.3" y="86.7">IO14</text>
<text x="222.2" y="86.7">IO4</text>
<text x="229.5" y="84.9">26</text>
<text x="229.5" y="88.5">25</text>
<text x="189.8" y="95.5">16</text>
<text x="195.3" y="90.2">IO12</text>
<text x="222.2" y="90.2">IO0</text>
<text x="222.2" y="93.8">IO2</text>
<text x="229.5" y="92">24</text>
<text x="229.5" y="95.5">23</text>
<text x="189.8" y="99.1">17</text>
<text x="195.3" y="100.8">SD2</text>
<text x="195.3" y="97.3">IO13</text>
<text x="220.1" y="97.3">IO15</text>
<text x="221.4" y="100.8">SD1</text>
<text x="229.5" y="99.1">22</text>
<text x="189.8" y="106.1">19</text>
<text x="189.8" y="102.6">18</text>
<text x="195.3" y="107.9">CMD</text>
<text x="195.3" y="104.4">SD3</text>
<text x="221.4" y="104.4">SD0</text>
<text x="221.8" y="107.9">CLK</text>
<text x="229.5" y="102.6">21</text>
<text x="229.5" y="106.1">20</text>
<text x="248" y="125.2">+</text>
<text x="271.4" y="206.7">3</text>
<text x="275.9" y="208.1">OUT+</text>
<text x="299.9" y="208.1">IN+</text>
<text x="308.7" y="206.7">1</text>
<text x="271.4" y="210.2">4</text>
<text x="275.9" y="211.6">OUT+</text>
<text x="299.9" y="211.6">IN+</text>
<text x="308.7" y="210.2">2</text>
<text x="350.6" y="210.2">4</text>
<text x="350.6" y="213.7">3</text>
<text x="354.1" y="211.9">+VO</text>
<text x="354.1" y="215.5">-VO</text>
<text x="364.7" y="215.5">AC</text>
<text x="364.7" y="211.9">AC</text>
<text x="370.6" y="213.7">2</text>
<text x="370.6" y="210.2">1</text>
<text x="271.4" y="217.2">5</text>
<text x="271.4" y="220.8">6</text>
<text x="275.9" y="218.7">OUT-</text>
<text x="301.1" y="218.7">IN-</text>
<text x="308.7" y="217.2">7</text>
<text x="308.7" y="220.8">8</text>
<text x="275.9" y="222.2">OUT-</text>
<text x="301.1" y="222.2">IN-</text>
<text x="327.7" y="241.9">1</text>
<text x="327.7" y="245.5">2</text>
<text x="331.2" y="243.7">AC</text>
<text x="340.1" y="243.7">-VO</text>
<text x="347.7" y="241.9">3</text>
<text x="347.7" y="245.5">4</text>
<text x="331.2" y="247.2">AC</text>
<text x="338.9" y="247.2">+VO</text>
</g>
<g font-size="3.2">
<text x="126.5" y="39.1">1</text>
<text x="220.7" y="40.9">GND</text>
<text x="229.5" y="39.1">39</text>
<text x="126.5" y="42.6">2</text>
<text x="191.8" y="42.6">1</text>
<text x="195.3" y="44.4">GND</text>
<text x="220.7" y="44.4">GND</text>
<text x="229.5" y="42.6">38</text>
<text x="292.3" y="47.2">1</text>
<text x="292.3" y="51.4">2</text>
<text x="392.9" y="49.7">1</text>
<text x="392.9" y="53.2">2</text>
<text x="292.3" y="55">3</text>
<text x="292.3" y="58.5">4</text>
<text x="121.2" y="70.8">1</text>
<text x="64.8" y="76.1">3</text>
<text x="68.3" y="77.9">GND</text>
<text x="121.2" y="74.4">2</text>
<text x="121.2" y="77.9">3</text>
<text x="391.1" y="88.5">1</text>
<text x="189.8" y="92">15</text>
<text x="195.3" y="93.8">GND</text>
<text x="391.1" y="92">2</text>
<text x="124.8" y="127.3">1</text>
<text x="124.8" y="130.8">2</text>
<text x="389.5" y="128" transform="rotate(-90 389.5 128)">1</text>
<text x="389.5" y="140.2" transform="rotate(-90 389.5 140.2)">2</text>
<text x="389.5" y="168.6" transform="rotate(-90 389.5 168.6)">1</text>
<text x="389.5" y="180.8" transform="rotate(-90 389.5 180.8)">2</text>
<text x="24.3" y="196.9" transform="rotate(-90 24.3 196.9)">1</text>
<text x="27.9" y="196.9" transform="rotate(-90 27.9 196.9)">2</text>
<text x="31.4" y="196.9" transform="rotate(-90 31.4 196.9)">3</text>
<text x="34.9" y="196.9" transform="rotate(-90 34.9 196.9)">4</text>
<text x="38.5" y="196.9" transform="rotate(-90 38.5 196.9)">5</text>
<text x="42" y="196.9" transform="rotate(-90 42 196.9)">6</text>
<text x="45.5" y="196.9" transform="rotate(-90 45.5 196.9)">7</text>
<text x="49" y="196.9" transform="rotate(-90 49 196.9)">8</text>
<text x="52.6" y="196.9" transform="rotate(-90 52.6 196.9)">9</text>
<text x="56.1" y="196.9" transform="rotate(-90 56.1 196.9)">10</text>
<text x="59.6" y="196.9" transform="rotate(-90 59.6 196.9)">11</text>
<text x="63.1" y="196.9" transform="rotate(-90 63.1 196.9)">12</text>
<text x="66.7" y="196.9" transform="rotate(-90 66.7 196.9)">13</text>
<text x="70.2" y="196.9" transform="rotate(-90 70.2 196.9)">14</text>
<text x="74.1" y="196.8" transform="rotate(-90 74.1 196.8)">15</text>
<text x="77.6" y="196.8" transform="rotate(-90 77.6 196.8)">16</text>
<text x="204" y="204.9">4</text>
<text x="204" y="208.4">2</text>
<text x="209.2" y="206.3">OUT</text>
<text x="209.2" y="209.8">OUT</text>
<text x="224.5" y="208.1">IN</text>
<text x="231.4" y="206.7">3</text>
<text x="387.6" y="211.9">1</text>
<text x="387.6" y="215.5">2</text>
<text x="218.4" y="218.2" transform="rotate(-90 218.4 218.2)">1</text>
</g>
<g font-size="3.2" fill="#f00">
<text x="191.8" y="46.1">2</text>
<text x="195.3" y="47.9">VDD33</text>
<text x="191.8" y="53.2">4</text>
<text x="195.3" y="55">SENSOR_VP</text>
<text x="80.3" y="70.8">VCC</text>
<text x="88.4" y="69.1">5</text>
</g>
<g font-size="2.5" fill="#00f">
<text x="100.5" y="23.2">8</text>
<text x="56.6" y="30.3">2</text>
<text x="100.5" y="37.3">6</text>
<text x="56.6" y="44.4">3</text>
</g>
</svg>
